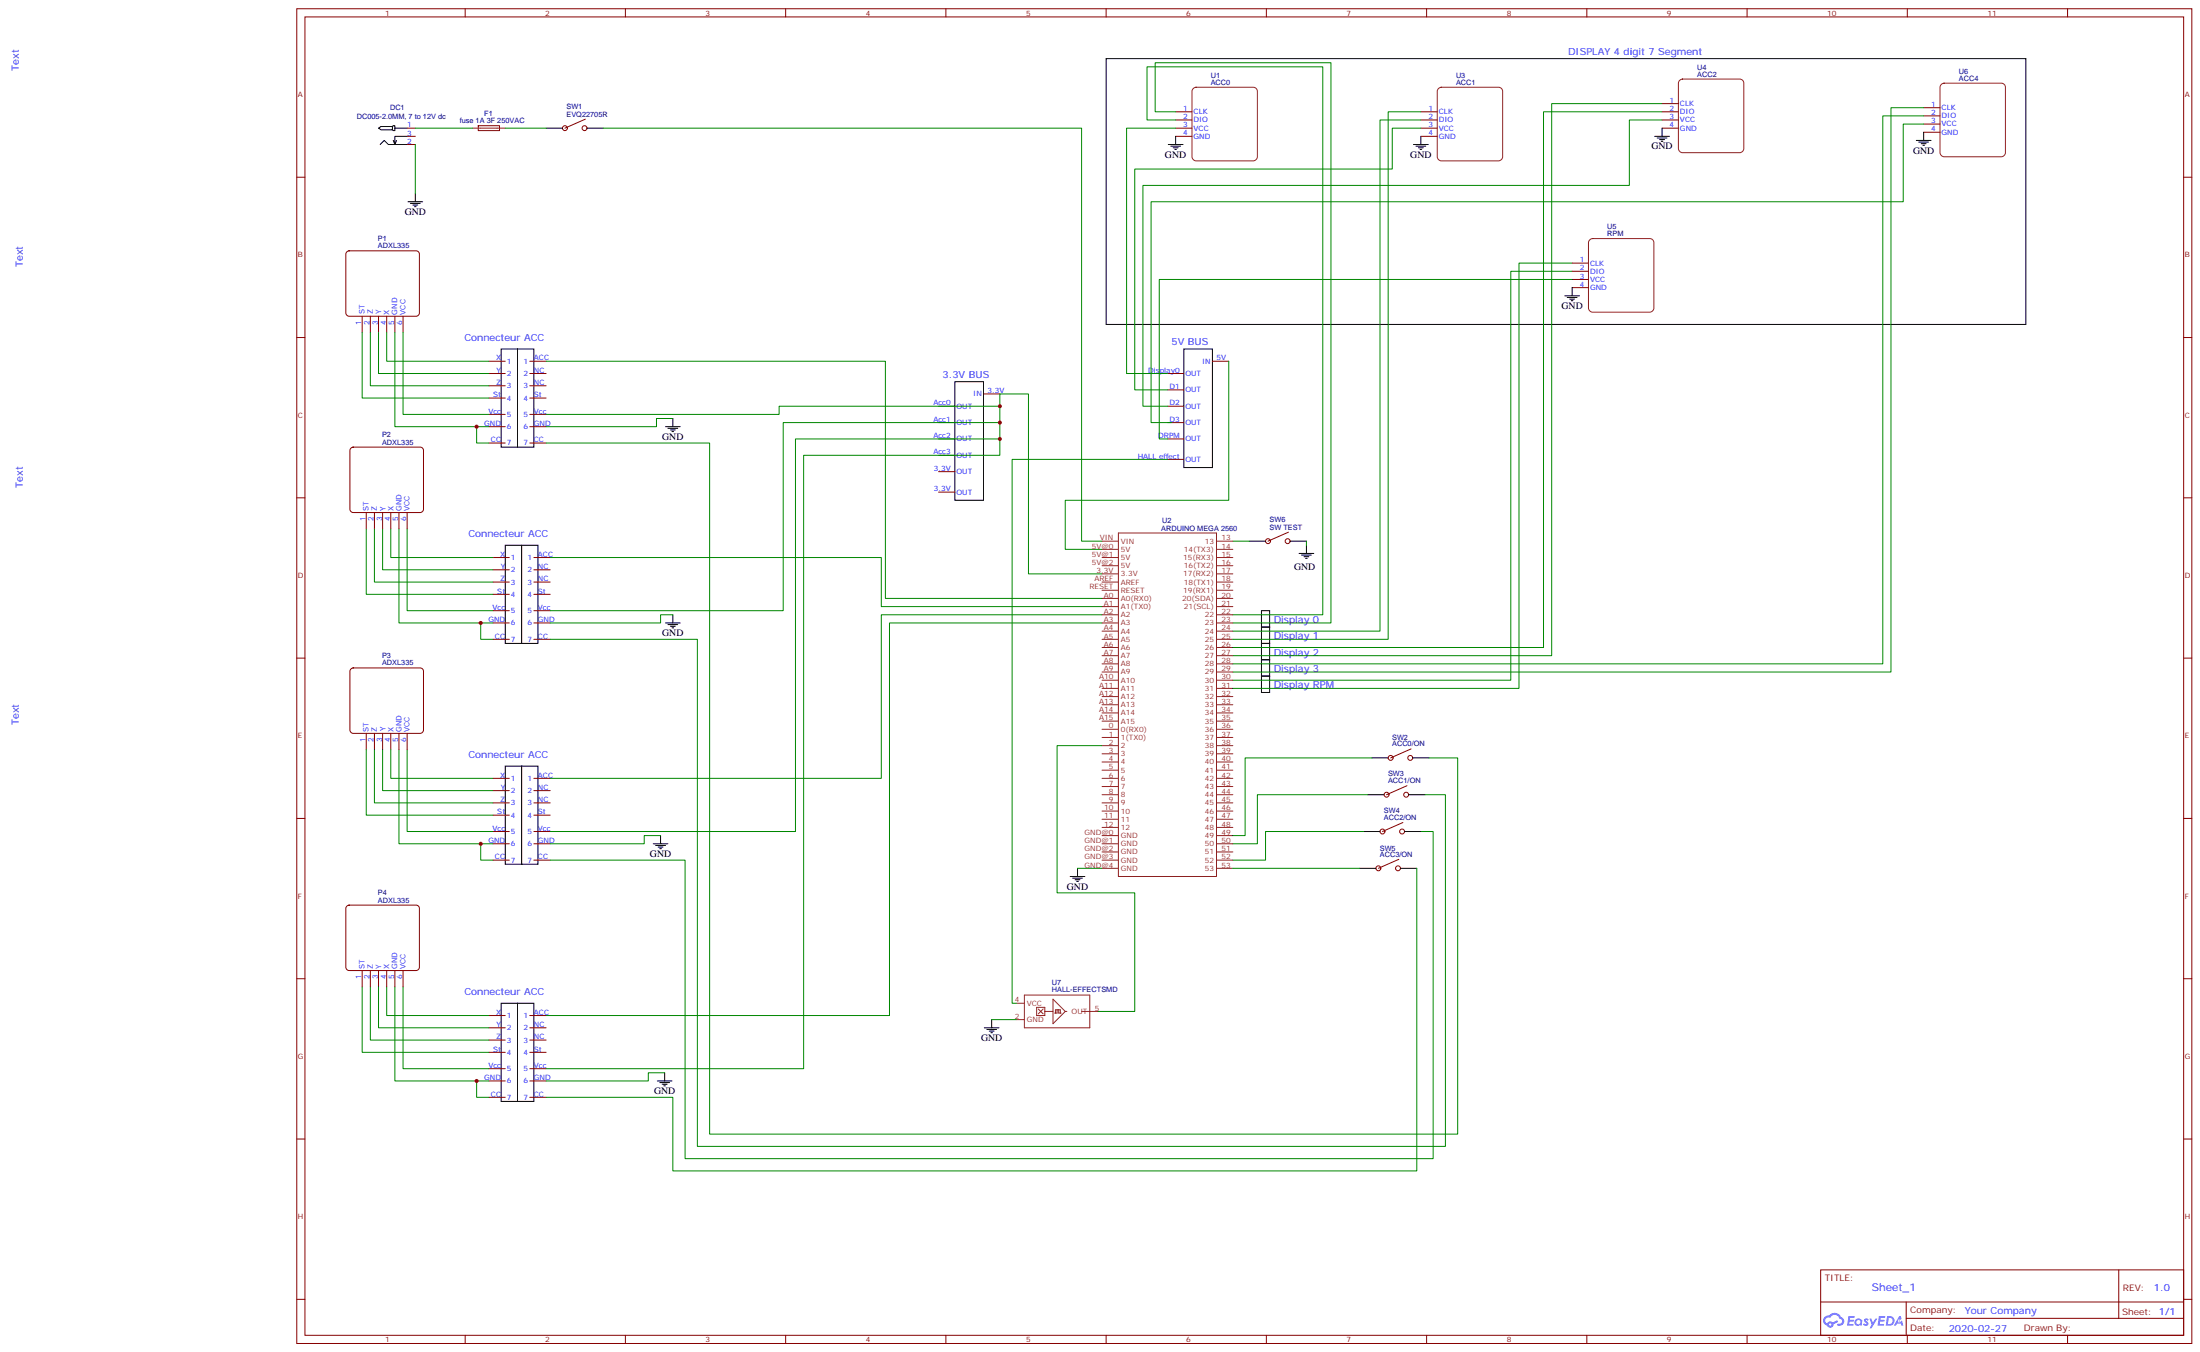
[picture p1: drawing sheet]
<svg xmlns="http://www.w3.org/2000/svg" width="949mm" height="583mm" viewBox="0 0 949 583" stroke-linecap="round" stroke-linejoin="round" font-family="sans-serif">
<g fill="none" stroke="#000" stroke-width=".43">
<path d="M477.3 25.3h396.9v114.6h-396.9zM216.3 150.5h7v42.4h-7zM223.3 150.5h7.1v42.4h-7.1zM510.8 150.5h12.4v51.2h-12.4zM412 164.6h12.4v51.2h-12.4zM218 235.2h7.1v42.3h-7.1zM225.1 235.2h7v42.3h-7zM544.3 263.4h3.6v7.1h-3.6zM544.3 270.5h3.6v7h-3.6zM544.3 277.5h3.6v7.1h-3.6zM544.3 284.6h3.6v7h-3.6zM544.3 291.6h3.6v7.1h-3.6z"/>
<path d="M218 330.4h7.1v42.4h-7.1zM225.1 330.4h7v42.4h-7zM216.3 432.8h7v42.3h-7zM223.3 432.8h7.1v42.3h-7.1z"/>
</g>
<g fill="none" stroke="#870000" stroke-width=".43">
<path d="M128.1 3.8h817.7v575.7h-817.7zM131.6 7.3h810.7v568.7h-810.7zM200.7 3.8v3.5M269.9 3.8v3.5M339 3.8v3.5M408.2 3.8v3.5M477.3 3.8v3.5M546.5 3.8v3.5M615.6 3.8v3.5M684.7 3.8v3.5M753.9 3.8v3.5M823 3.8v3.5"/>
<path d="M892.2 3.8v3.5M128.1 76.4h3.5M942.3 76.4h3.5M128.1 145.6h3.5M942.3 145.6h3.5M128.1 214.7h3.5M942.3 214.7h3.5M128.1 283.9h3.5M942.3 283.9h3.5M128.1 353h3.5M942.3 353h3.5M128.1 422.2h3.5"/>
<path d="M942.3 422.2h3.5M128.1 491.3h3.5M942.3 491.3h3.5M785.6 547.8h156.7v28.2h-156.7zM914.3 547.8v20.9M128.1 560.5h3.5M200.7 576v3.5M269.9 576v3.5M339 576v3.5M408.2 576v3.5M477.3 576v3.5M546.5 576v3.5"/>
<path d="M615.6 576v3.5M684.7 576v3.5M753.9 576v3.5M785.7 561.6h156.4M822.5 568.7h119.6M822.5 561.6v14.1M823 576v3.5M892.2 576v3.5M942.3 560.5h3.5"/>
</g>
<g fill="#5487ff">
<path d="M804.6 568.9l.9-.2 .8 .5-.3 .6-.6-.4-.2 .3a1.2 1.2 0 0 1 .8 1.9 1.2 1.2 0 0 1-2.1-.3l.5-.5 1 .3-.4-.6a.95 .95 0 0 1-.4-1.6z"/>
<path d="M797.6 567.7a2.75 2.75 0 0 1 2.8 .4l-.4 .3h-1.6l-.2 .9h1.6l.3 .4-.4 .3h-1.6l-.1 1.1 1.7 .1 .1 .5-2.8 .1z"/>
<path d="M810.8 567.7a2.78 2.78 0 0 1 2.7 .4l-.4 .3h-1.6l-.1 .9h1.5l.3 .3-.4 .4h-1.5l-.2 1.1 1.7 .1 .2 .5-2.8 .1z"/>
<path d="M819.5 567.7h.7l.3 1.2-.6 .4a.69 .69 0 0 0-1 .2 .69 .69 0 0 0 .5 1 .69 .69 0 0 0 .8-.6l.5-.3 .6 2.2h-.8l-.2-.9h-1.7l-.5 .9h-.9z"/>
<path d="M806.7 568.8h.8l.6 1.8 1.1-1.8h.9l-2.5 4.2h-.9l1-1.6z"/>
<path d="M814.3 567.7l-.6 4.1h1.4a2.11 2.11 0 0 0 2.4-2.1 2.11 2.11 0 0 0-2.5-2zM815 568.4a1.43 1.43 0 0 1 1.7 1.6 1.43 1.43 0 0 1-2.1 1.1z"/>
<path d="M800.6 569.3a1.54 1.54 0 0 0-.1 2.2 1.54 1.54 0 0 0 2.2 .1l.6 .2 .3-2.3-1-.7a1.7 1.7 0 0 0-2 .5zM800.9 570.3a.95 .95 0 0 1 1.9 0 .95 .95 0 0 1-1.9 0z"/>
<path d="M787.3 568.1a2.18 2.18 0 0 0 1.1 3.7 1.44 1.44 0 0 0 1.6 .9 1.44 1.44 0 0 0 1.2-1.5l2-1-.4-.7-2 .9a1.47 1.47 0 0 0-2.4 .5 1.39 1.39 0 0 1-.6-2 1.39 1.39 0 0 1 2-.4 2.12 2.12 0 0 1 2.1-1.3 2.12 2.12 0 0 1 1.9 1.7 1.14 1.14 0 0 1 1.1 1.4 1.14 1.14 0 0 1-1.7 .7 .43 .43 0 0 0-.5 .4 .43 .43 0 0 0 .4 .4 1.98 1.98 0 0 0 2.6-1.2 1.98 1.98 0 0 0-1.3-2.5 3.1 3.1 0 0 0-5.2-.7zM789.2 571.4a.55 .55 0 0 1 1.1 0 .55 .55 0 0 1-1.1 0z"/>
<circle cx="819.6" cy="569.8" r=".26"/>
</g>
<path d="M163.3 55.3l1.1-.7h4.9v1.4h-4.9zM169.3 54.6l.4-.4h.7v2.1h-.7l-.4-.3M170.4 55.3h5.3M175.7 58.8h-5.3v3.5l-.7-1.7M235.7 55.3h7M253.3 55.3h7M164 62.3l1.8-1.7 1.8 1.7h8.1M171.1 60.6l-.7 1.7" fill="none" stroke="#000" stroke-width=".43"/>
<g fill="none" stroke="#870000" stroke-width=".43">
<path d="M175.7 58.8h3.5M175.7 55.3h3.5M206.4 54.2h9.1v2.1h-9.1zM252.6 51.4l-8.8 3.9M175.7 62.3h3.5"/>
<circle cx="243.8" cy="55.3" r="1.06"/>
<circle cx="252.2" cy="55.3" r="1.06"/>
</g>
<g fill="none" stroke="#8c2424" stroke-width=".43">
<path d="M203.9 55.3h14.1M475.5 237h7.1M475.5 233.4h7.1M482.6 229.9h42.3v148.2h-42.3zM524.9 237h7.1M524.9 233.4h7.1M475.5 254.6h7.1M475.5 240.5h7.1M475.5 258.1h7.1M475.5 244h7.1M475.5 247.5h7.1M475.5 251.1h7.1"/>
<path d="M524.9 254.6h7.1M524.9 240.5h7.1M524.9 258.1h7.1M524.9 244h7.1M524.9 247.5h7.1M524.9 251.1h7.1M475.5 261.7h7.1M475.5 265.2h7.1M475.5 268.7h7.1M475.5 272.2h7.1M475.5 275.8h7.1M475.5 279.3h7.1"/>
<path d="M524.9 261.7h7.1M524.9 265.2h7.1M524.9 268.7h7.1M524.9 272.2h7.1M524.9 275.8h7.1M524.9 279.3h7.1M475.5 282.8h7.1M475.5 286.3h7.1M475.5 289.9h7.1M475.5 293.4h7.1M475.5 296.9h7.1M524.9 282.8h7.1"/>
<path d="M524.9 286.3h7.1M524.9 289.9h7.1M524.9 293.4h7.1M524.9 296.9h7.1M475.5 300.5h7.1M475.5 304h7.1M475.5 307.5h7.1M475.5 311h7.1M475.5 318.1h7.1M475.5 314.6h7.1M524.9 300.5h7.1M524.9 304h7.1"/>
<path d="M524.9 307.5h7.1M524.9 311h7.1M524.9 318.1h7.1M524.9 314.6h7.1M475.5 321.6h7.1M475.5 325.2h7.1M475.5 328.7h7.1M475.5 332.2h7.1M475.5 335.7h7.1M475.5 339.3h7.1M524.9 321.6h7.1M524.9 325.2h7.1"/>
<path d="M524.9 328.7h7.1M524.9 332.2h7.1M524.9 335.7h7.1M524.9 339.3h7.1M475.5 342.8h7.1M475.5 346.3h7.1M475.5 349.8h7.1M475.5 353.4h7.1M475.5 356.9h7.1M524.9 342.8h7.1M524.9 346.3h7.1M524.9 349.8h7.1"/>
<path d="M524.9 353.4h7.1M524.9 356.9h7.1M475.5 374.5h7.1M475.5 360.4h7.1M475.5 364h7.1M475.5 367.5h7.1M475.5 371h7.1M524.9 374.5h7.1M524.9 360.4h7.1M524.9 364h7.1M524.9 367.5h7.1M524.9 371h7.1"/>
</g>
<path d="M149.5 108.8l1.1-.6h29l.8 .3 .6 1.1v25.4l-.3 .8-1.1 .6h-29l-.8-.3-.6-1.1v-25.4z" fill="#fff" stroke="#800000" stroke-width=".43"/>
<path d="M156.3 136.4v7.1M159.8 136.4v7.1M163.3 136.4v7.1M166.9 136.4v7.1M170.4 136.4v7.1M173.9 136.4v7.1" fill="none" stroke="#870000" stroke-width=".43"/>
<path d="M151.3 193.4l1.1-.5h28.9l.9 .2 .5 1.2v25.4l-.3 .8-1.1 .6h-28.9l-.8-.3-.6-1.1v-25.4z" fill="#fff" stroke="#800000" stroke-width=".43"/>
<path d="M158 221.1v7M161.6 221.1v7M165.1 221.1v7M168.6 221.1v7M172.2 221.1v7M175.7 221.1v7" fill="none" stroke="#870000" stroke-width=".43"/>
<path d="M151.3 288.7l1.1-.6h28.9l.9 .3 .5 1.1v25.4l-.3 .9-1.1 .5h-28.9l-.8-.3-.6-1.1v-25.4z" fill="#fff" stroke="#800000" stroke-width=".43"/>
<path d="M158 316.3v7.1M161.6 316.3v7.1M165.1 316.3v7.1M168.6 316.3v7.1M172.2 316.3v7.1M175.7 316.3v7.1" fill="none" stroke="#870000" stroke-width=".43"/>
<path d="M149.5 391l1.1-.6h29l.8 .3 .6 1.1v25.4l-.3 .9-1.1 .5h-29l-.8-.3-.6-1.1v-25.4z" fill="#fff" stroke="#800000" stroke-width=".43"/>
<g fill="none" stroke="#870000" stroke-width=".43">
<path d="M507.3 48.2h7M507.3 51.8h7M507.3 55.3h7M507.3 58.8h7M613.1 48.2h7.1M613.1 51.8h7.1M613.1 55.3h7.1M613.1 58.8h7.1M717.2 48.2h7.1M717.2 51.8h7.1M717.2 55.3h7.1M717.2 44.7h7.1"/>
<path d="M830.1 46.5h7M830.1 50h7M830.1 53.5h7M830.1 57h7M678.4 113.5h7M678.4 117h7M678.4 120.5h7M678.4 124.1h7M211 155.8h7M228.6 155.8h7.1M523.2 155.8h7M211 161.1h7"/>
<path d="M211 166.4h7M211 171.7h7M211 178.8h7M228.6 161.1h7.1M228.6 166.4h7.1M228.6 171.7h7.1M228.6 178.8h7.1M405 175.2h7M424.4 169.9h7M503.8 161.1h7M503.8 175.2h7M503.8 168.2h7"/>
<path d="M211 184h7M211 191.1h7M228.6 184h7.1M228.6 191.1h7.1M405 182.3h7M405 189.3h7M405 196.4h7M503.8 182.3h7M503.8 189.3h7M503.8 198.2h7M405 203.4h7M405 212.3h7"/>
<path d="M556 229.6l-8.8 3.8M212.7 256.4h7.1M212.7 251.1h7.1M212.7 245.8h7.1M212.7 240.5h7.1M230.4 256.4h7M230.4 251.1h7M230.4 245.8h7M230.4 240.5h7M212.7 275.8h7.1M212.7 268.7h7.1M212.7 263.4h7.1"/>
<path d="M230.4 275.8h7M230.4 268.7h7M230.4 263.4h7M212.7 335.7h7.1M230.4 335.7h7M607.1 338.9l-8.8 3.9M608.9 323l-8.8 3.9M212.7 358.7h7.1M212.7 351.6h7.1M212.7 346.3h7.1M212.7 341h7.1M230.4 358.7h7"/>
<path d="M230.4 351.6h7M230.4 346.3h7M230.4 341h7M605.4 354.8l-8.9 3.9M212.7 371h7.1M212.7 364h7.1M230.4 371h7M230.4 364h7M603.6 370.7l-8.8 3.8M156.3 418.6v7.1M159.8 418.6v7.1M163.3 418.6v7.1"/>
<path d="M166.9 418.6v7.1M170.4 418.6v7.1M173.9 418.6v7.1M211 438h7M228.6 438h7.1M211 453.9h7M211 448.6h7M211 443.3h7M228.6 453.9h7.1M228.6 448.6h7.1M228.6 443.3h7.1M211 473.3h7"/>
<path d="M211 466.3h7M211 461h7M228.6 473.3h7.1M228.6 466.3h7.1M228.6 461h7.1"/>
<circle cx="547.2" cy="233.4" r="1.06"/>
<circle cx="555.6" cy="233.4" r="1.06"/>
<circle cx="600.1" cy="326.9" r="1.06"/>
<circle cx="608.5" cy="326.9" r="1.06"/>
<circle cx="596.5" cy="358.7" r="1.06"/>
<circle cx="598.3" cy="342.8" r="1.06"/>
<circle cx="605" cy="358.7" r="1.06"/>
<circle cx="606.8" cy="342.8" r="1.06"/>
<circle cx="594.8" cy="374.5" r="1.06"/>
<circle cx="603.2" cy="374.5" r="1.06"/>
</g>
<g fill="none" stroke="#000" stroke-width=".43">
<path d="M507.3 58.8v3.5M613.1 58.8v3.5M714 58.8h6.4M715.1 59.5h4.2M717.2 55.3v3.5M830.1 57v3.6M504.1 62.3h6.4M505.2 63h4.2M506.2 63.7h2.2M506.9 64.5h.7M610 62.3h6.3M611 63h4.2"/>
<path d="M612.1 63.7h2.1M612.8 64.5h.7M716.1 60.2h2.2M716.8 60.9h.7M826.9 60.6h6.4M828 61.3h4.2M829 62h2.1M829.7 62.7h.7M176 87h6.4M177.1 87.7h4.2M178.2 88.4h2.1M178.9 89.1h.7"/>
<path d="M179.2 83.5v3.5M675.2 127.6h6.4M676.3 128.3h4.2M677.3 129h2.1M678 129.7h.7M678.4 124.1v3.5M287.2 184h6.3M288.2 184.7h4.3M289.3 185.5h2.1M290 186.2h.7M290.3 180.5v3.5M539 233.4h7.1"/>
<path d="M556.7 233.4h7M560.6 238.7h6.3M561.6 239.4h4.3M563.7 235.2v3.5M562.7 240.1h2.1M563.4 240.8h.7M287.2 268.7h6.3M288.2 269.4h4.3M289.3 270.1h2.1M290 270.8h.7M290.3 265.2v3.5M592 326.9h7"/>
<path d="M609.6 326.9h7.1M588.4 358.7h7.1M590.2 342.8h7.1M606.1 358.7h7M607.8 342.8h7.1M281.9 364h6.3M282.9 364.7h4.3M284 365.4h2.1M284.7 366.1h.7M285 360.4v3.6M461.8 378.1h6.3M462.8 378.8h4.3"/>
<path d="M463.9 379.5h2.1M465 374.5v3.6M586.7 374.5h7M604.3 374.5h7.1M464.6 380.2h.7M427.9 439.8v3.5M424.7 443.3h6.4M425.8 444h4.2M426.9 444.7h2.1M427.6 445.5h.7M283.6 466.3h6.4M284.7 467h4.2"/>
<path d="M285.8 467.7h2.1M286.5 468.4h.7M286.8 462.7v3.6"/>
</g>
<g fill="none" stroke="#8c2424" stroke-width=".43">
<path d="M514.9 38.2l1.2-.6h24.7l1.3 .6 .5 1.2v28.2l-.6 1.3-1.2 .5h-24.7l-1.2-.6-.6-1.2v-28.2zM620.8 38.2l1.1-.6h24.7l1.3 .6 .5 1.2v28.2l-.6 1.3-1.2 .5h-24.7l-1.2-.6-.5-1.2v-28.2zM724.8 34.6l1.2-.5h24.7l1.3 .5 .5 1.3v28.2l-.6 1.2-1.2 .6h-24.7l-1.2-.6-.5-1.2v-28.2zM837.7 36.4l1.2-.5h24.7l1.2 .5 .6 1.2v28.3l-.6 1.2-1.2 .5h-24.7l-1.2-.6-.6-1.1v-28.3zM686 103.4l1.2-.5h24.7l1.3 .5 .5 1.3v28.2l-.6 1.2-1.2 .6h-24.7l-1.2-.6-.6-1.2v-28.2zM438.5 439.8h3.5M438.5 432.8h3.5M442 429.2h28.3v14.1h-28.3zM447.3 434.5h3.5v3.5h-3.5zM448 435.2l2.1 2.1M450.1 435.2l-2.1 2.1M450.8 436.3h3.6"/>
<path d="M454.4 431l5.3 5.3-5.3 5.3zM455.4 437v-1.4h2.2v1.4M456.1 435.6v1.4h-1M456.8 435.6v1.4h1.1M459.7 436.3h.7M466.7 436.3h7.1"/>
</g>
<g fill="none" stroke="#008700" stroke-width=".43">
<path d="M179.2 55.3h24.7M218 55.3h17.7M260.3 55.3h206.4v178.1h8.8M507.3 55.3h-21.2v105.8h17.7M507.3 51.8h-12.4v-23h75.9v236.4h-38.8M507.3 48.2h-8.8v-21.1h75.8v241.6h-42.3M613.1 55.3h-12.3v17.6h-111.1v95.3h14.1M613.1 51.8h-17.6v220.4h-63.5M613.1 48.2h-14.1v227.6h-67M717.2 51.8h-14.1v28.2h-209.9v95.2h10.6M717.2 48.2h-51.2v231.1h-134M717.2 44.7h-47.6v238.1h-137.6"/>
<path d="M830.1 53.5h-8.8v33.5h-324.6v95.3h8.8M830.1 50h-17.7v236.3h-280.4M830.1 46.5h-14.1v243.4h-284M179.2 62.3v21.2M678.4 117h-26.5v176.4h-119.9M678.4 113.5h-22.9v183.4h-123.5M678.4 120.5h-178.2v68.8h3.6M156.3 143.5v28.2h54.7M159.8 143.5v22.9h51.2M163.3 143.5v17.6h47.7M166.9 143.5v12.3h44.1M170.4 143.5v40.5h40.6"/>
<path d="M173.9 143.5v35.3h37.1M235.7 155.8h146.4v102.3h93.4M530.2 155.8v60h-70.5v21.2h15.8M235.7 178.8h100.5v-3.6h95.2v-5.3h12.4v77.6h31.7M431.4 175.2v7.1h-93.4v81.1h-100.6M205.7 184v7.1h5.3M235.7 191.1h70.5v298.1h322.8v-162.3h-12.3M290.3 180.5h-7v3.5h-47.6M431.4 182.3v7h-88.1v169.4h-105.9M431.4 189.3v7.1h-84.6v264.6h-111.1M503.8 198.2h-67.1v234.6h1.8M158 228.1v28.3h54.7"/>
<path d="M161.6 228.1v23h51.1M165.1 228.1v17.7h47.6M168.6 228.1v12.4h44.1M172.2 228.1v40.6h40.5M175.7 228.1v35.3h37M532 233.4h7M563.7 233.4v1.8M237.4 240.5h142.9v21.2h95.2M207.4 268.7v7.1h5.3M237.4 275.8h63.5v218.7h322.8v-151.7h-8.8M290.3 265.2h-5.3v3.5h-47.6M475.5 265.2h-95.2v70.5h-142.9"/>
<path d="M475.5 268.7h-91.7v169.3h-148.1M158 323.4v28.2h54.7M161.6 323.4v22.9h51.1M165.1 323.4v17.6h47.6M168.6 323.4v12.3h44.1M172.2 323.4v40.6h40.5M175.7 323.4v35.3h37M475.5 321.6h-19.4v63.5h33.6v51.2h-15.9M592 326.9h-54.7v33.5h-5.3M588.4 358.7h-42.3v12.3h-14.1M590.2 342.8h-47.6v21.2h-10.6M613.1 358.7h5.3v141.1h-322.8v-128.8h-58.2"/>
<path d="M207.4 364v7h5.3M285 360.4h-7v3.6h-40.6M465 374.5h10.5M532 374.5h54.7M611.4 374.5v130.6h-321.1v-31.8h-54.6M156.3 425.7v28.2h54.7M159.8 425.7v22.9h51.2M163.3 425.7v17.6h47.7M166.9 425.7v12.3h44.1M170.4 425.7v40.6h40.6M173.9 425.7v35.3h37.1M427.9 439.8h10.6"/>
<path d="M205.7 466.3v7h5.3M286.8 462.7h-7v3.6h-44.1"/>
</g>
<g fill="#c00">
<circle cx="205.7" cy="184" r=".88"/>
<circle cx="207.4" cy="268.7" r=".88"/>
<circle cx="207.4" cy="364" r=".88"/>
<circle cx="205.7" cy="466.3" r=".88"/>
<circle cx="431.4" cy="175.2" r=".88"/>
<circle cx="431.4" cy="182.3" r=".88"/>
<circle cx="431.4" cy="189.3" r=".88"/>
</g>
<text font-size="4.6" fill="#00f" x="807.7" y="556.8">Sheet_1</text>
<g font-size="4.2" fill="#00f">
<text x="676.6" y="23.5">DISPLAY 4 digit 7 Segment</text>
<text x="8.1" y="30.6" transform="rotate(-90 8.1 30.6)">Text</text>
<text x="9.9" y="115.3" transform="rotate(-90 9.9 115.3)">Text</text>
<text x="200.4" y="147">Connecteur ACC</text>
<text x="505.5" y="148.8">5V BUS</text>
<text x="406.8" y="162.9">3.3V BUS</text>
<text x="9.9" y="210.5" transform="rotate(-90 9.9 210.5)">Text</text>
<text x="202.1" y="231.7">Connecteur ACC</text>
<text x="549.6" y="268.7">Display 0</text>
<text x="549.6" y="275.8">Display 1</text>
<text x="549.6" y="282.8">Display 2</text>
<text x="549.6" y="289.9">Display 3</text>
<text x="549.6" y="296.9">Display RPM</text>
<text x="8.1" y="312.8" transform="rotate(-90 8.1 312.8)">Text</text>
<text x="202.1" y="326.9">Connecteur ACC</text>
<text x="200.4" y="429.2">Connecteur ACC</text>
<text x="929.4" y="557">1.0</text>
<text x="847.8" y="566.6">Your Company</text>
<text x="840.9" y="574.4">2020-02-27</text>
</g>
<g font-size="4.2">
<text x="712.6" y="64.5">GND</text>
<text x="502.7" y="68">GND</text>
<text x="608.5" y="68">GND</text>
<text x="825.5" y="66.2">GND</text>
<text x="174.6" y="92.7">GND</text>
<text x="673.8" y="133.2">GND</text>
<text x="285.8" y="189.7">GND</text>
<text x="558.4" y="245.8">GND</text>
<text x="285.8" y="274.4">GND</text>
<text x="280.5" y="369.6">GND</text>
<text x="460.4" y="383.7">GND</text>
<text x="423.3" y="449">GND</text>
<text x="282.2" y="471.9">GND</text>
</g>
<g font-size="3.9" fill="#800">
<text x="787.4" y="552.3">TITLE:</text>
<text x="916" y="557">REV:</text>
<text x="824.3" y="566.5">Company:</text>
<text x="915.7" y="567.2">Sheet: 1/1</text>
<text x="824.3" y="574.2">Date:</text>
<text x="873.3" y="574.3">Drawn By:</text>
</g>
<g font-size="3.2" fill="#800">
<text x="166.2" y="6.8">1</text>
<text x="235.3" y="6.8">2</text>
<text x="304.4" y="6.8">3</text>
<text x="373.6" y="6.8">4</text>
<text x="442.7" y="6.8">5</text>
<text x="511.9" y="6.8">6</text>
<text x="581" y="6.8">7</text>
<text x="650.2" y="6.8">8</text>
<text x="719.3" y="6.8">9</text>
<text x="788.5" y="6.8">10</text>
<text x="857.6" y="6.8">11</text>
<text x="128.6" y="41.9">A</text>
<text x="942.8" y="41.9">A</text>
<text x="128.6" y="111">B</text>
<text x="942.8" y="111">B</text>
<text x="128.6" y="180.2">C</text>
<text x="942.8" y="180.2">C</text>
<text x="128.6" y="249.3">D</text>
<text x="942.8" y="249.3">D</text>
<text x="128.6" y="318.5">E</text>
<text x="942.8" y="318.5">E</text>
<text x="128.6" y="387.6">F</text>
<text x="942.8" y="387.6">F</text>
<text x="128.6" y="456.7">G</text>
<text x="942.8" y="456.7">G</text>
<text x="128.6" y="525.9">H</text>
<text x="942.8" y="525.9">H</text>
<text x="166.2" y="579">1</text>
<text x="235.3" y="579">2</text>
<text x="304.4" y="579">3</text>
<text x="373.6" y="579">4</text>
<text x="442.7" y="579">5</text>
<text x="511.9" y="579">6</text>
<text x="581" y="579">7</text>
<text x="650.2" y="579">8</text>
<text x="719.3" y="579">9</text>
<text x="788.5" y="579">10</text>
<text x="857.6" y="579">11</text>
</g>
<g font-size="3.2" fill="#000080">
<text x="522.5" y="33.6">U1</text>
<text x="628.3" y="33.6">U3</text>
<text x="732.4" y="33.1">ACC2</text>
<text x="732.4" y="30.1">U4</text>
<text x="845.2" y="34.8">ACC4</text>
<text x="845.2" y="31.9">U6</text>
<text x="522.5" y="36.6">ACC0</text>
<text x="628.3" y="36.6">ACC1</text>
<text x="168.3" y="47.6">DC1</text>
<text x="244.4" y="47.2">SW1</text>
<text x="153.9" y="51.1">DC005-2.0MM, 7 to 12V dc</text>
<text x="198.4" y="52.9">fuse 1A 3F 250VAC</text>
<text x="209" y="50">F1</text>
<text x="244.4" y="50.3">EVQ22705R</text>
<text x="693.6" y="101.8">RPM</text>
<text x="693.6" y="98.9">U5</text>
<text x="163.1" y="107.1">ADXL335</text>
<text x="163.1" y="104">P1</text>
<text x="164.9" y="191.8">ADXL335</text>
<text x="164.9" y="188.6">P2</text>
<text x="501.5" y="225.7">U2</text>
<text x="547.8" y="225.3">SW6</text>
<text x="501.1" y="228.8">ARDUINO MEGA 2560</text>
<text x="547.8" y="228.5">SW TEST</text>
<text x="164.9" y="287.1">ADXL335</text>
<text x="164.9" y="283.9">P3</text>
<text x="600.7" y="322">ACC0/ON</text>
<text x="600.7" y="319">SW2</text>
<text x="599" y="334.9">SW3</text>
<text x="598.9" y="337.9">ACC1/ON</text>
<text x="597.2" y="353.7">ACC2/ON</text>
<text x="597.2" y="350.8">SW4</text>
<text x="595.4" y="366.9">SW5</text>
<text x="595.4" y="369.6">ACC3/ON</text>
<text x="163.1" y="389.4">ADXL335</text>
<text x="163.1" y="386.2">P4</text>
<text x="453.9" y="425">U7</text>
<text x="453.9" y="428.1">HALL-EFFECTSMD</text>
</g>
<g font-size="3.2" fill="#00f">
<text x="510.5" y="47.9">1</text>
<text x="616.4" y="47.9">1</text>
<text x="720.4" y="44.3">1</text>
<text x="720.4" y="47.9">2</text>
<text x="724.9" y="45.7">CLK</text>
<text x="833.3" y="46.1">1</text>
<text x="837.8" y="47.5">CLK</text>
<text x="510.5" y="51.4">2</text>
<text x="515" y="49.3">CLK</text>
<text x="515" y="52.8">DIO</text>
<text x="616.4" y="51.4">2</text>
<text x="620.9" y="49.3">CLK</text>
<text x="620.9" y="52.8">DIO</text>
<text x="720.4" y="51.4">3</text>
<text x="724.9" y="49.3">DIO</text>
<text x="724.9" y="52.8">VCC</text>
<text x="833.3" y="49.6">2</text>
<text x="833.3" y="53.1">3</text>
<text x="837.8" y="51">DIO</text>
<text x="175.7" y="58.5">3</text>
<text x="175.7" y="54.9">1</text>
<text x="510.5" y="54.9">3</text>
<text x="510.5" y="58.4">4</text>
<text x="515" y="56.3">VCC</text>
<text x="515" y="59.8">GND</text>
<text x="616.4" y="54.9">3</text>
<text x="616.4" y="58.4">4</text>
<text x="620.9" y="56.3">VCC</text>
<text x="620.9" y="59.8">GND</text>
<text x="720.4" y="54.9">4</text>
<text x="724.9" y="56.3">GND</text>
<text x="833.3" y="56.7">4</text>
<text x="837.8" y="54.6">VCC</text>
<text x="837.8" y="58.1">GND</text>
<text x="175.7" y="62">2</text>
<text x="681.6" y="113.1">1</text>
<text x="681.6" y="116.6">2</text>
<text x="686.1" y="114.5">CLK</text>
<text x="686.1" y="118.1">DIO</text>
<text x="681.6" y="120.2">3</text>
<text x="681.6" y="123.7">4</text>
<text x="686.1" y="121.6">VCC</text>
<text x="686.1" y="125.1">GND</text>
<text x="157.3" y="135.6" transform="rotate(-90 157.3 135.6)">ST</text>
<text x="160.8" y="135.6" transform="rotate(-90 160.8 135.6)">Z</text>
<text x="164.5" y="135.6" transform="rotate(-90 164.5 135.6)">Y</text>
<text x="168" y="135.7" transform="rotate(-90 168 135.7)">X</text>
<text x="171.4" y="135.7" transform="rotate(-90 171.4 135.7)">GND</text>
<text x="175" y="135.7" transform="rotate(-90 175 135.7)">VCC</text>
<text x="155.9" y="140.1" transform="rotate(-90 155.9 140.1)">1</text>
<text x="159.4" y="140.1" transform="rotate(-90 159.4 140.1)">2</text>
<text x="163.1" y="140.1" transform="rotate(-90 163.1 140.1)">3</text>
<text x="166.6" y="140.2" transform="rotate(-90 166.6 140.2)">4</text>
<text x="170" y="140.2" transform="rotate(-90 170 140.2)">5</text>
<text x="173.6" y="140.2" transform="rotate(-90 173.6 140.2)">6</text>
<text x="214.1" y="155.5">X</text>
<text x="230.4" y="155.5">ACC</text>
<text x="524.9" y="155.5">5V</text>
<text x="214.3" y="160.8">Y</text>
<text x="218.7" y="156.9">1</text>
<text x="225.9" y="156.9">1</text>
<text x="230.4" y="160.8">NC</text>
<text x="495.4" y="160.8">Display0</text>
<text x="518.8" y="156.9">IN</text>
<text x="214.1" y="166.1">Z</text>
<text x="218.7" y="162.2">2</text>
<text x="218.7" y="167.5">3</text>
<text x="225.9" y="162.2">2</text>
<text x="225.9" y="167.5">3</text>
<text x="230.4" y="166.1">NC</text>
<text x="504.6" y="167.8">D1</text>
<text x="511.5" y="162.2">OUT</text>
<text x="212.8" y="171.3">St</text>
<text x="218.7" y="172.8">4</text>
<text x="225.9" y="172.8">4</text>
<text x="230.4" y="171.3">St</text>
<text x="420" y="171">IN</text>
<text x="426.2" y="169.6">3.3V</text>
<text x="511.5" y="169.2">OUT</text>
<text x="210.8" y="178.4">Vcc</text>
<text x="218.7" y="179.8">5</text>
<text x="225.9" y="179.8">5</text>
<text x="230.4" y="178.4">Vcc</text>
<text x="402.8" y="174.9">Acc0</text>
<text x="412.7" y="176.3">OUT</text>
<text x="504.6" y="174.9">D2</text>
<text x="511.5" y="176.3">OUT</text>
<text x="209" y="183.7">GND</text>
<text x="218.7" y="185.1">6</text>
<text x="225.9" y="185.1">6</text>
<text x="230.4" y="183.7">GND</text>
<text x="402.8" y="181.9">Acc1</text>
<text x="412.7" y="183.3">OUT</text>
<text x="504.6" y="181.9">D3</text>
<text x="511.5" y="183.3">OUT</text>
<text x="211.8" y="190.7">CC</text>
<text x="230.4" y="190.7">CC</text>
<text x="402.8" y="189">Acc2</text>
<text x="412.7" y="190.4">OUT</text>
<text x="499.8" y="189">DRPM</text>
<text x="511.5" y="190.4">OUT</text>
<text x="218.7" y="192.2">7</text>
<text x="225.9" y="192.2">7</text>
<text x="402.8" y="196">Acc3</text>
<text x="412.7" y="197.4">OUT</text>
<text x="491" y="197.8">HALL effect</text>
<text x="402.9" y="203.1">3.3V</text>
<text x="511.5" y="199.2">OUT</text>
<text x="412.7" y="204.5">OUT</text>
<text x="402.9" y="211.9">3.3V</text>
<text x="412.7" y="213.3">OUT</text>
<text x="159.1" y="220.3" transform="rotate(-90 159.1 220.3)">ST</text>
<text x="162.6" y="220.3" transform="rotate(-90 162.6 220.3)">Z</text>
<text x="166.3" y="220.2" transform="rotate(-90 166.3 220.2)">Y</text>
<text x="169.8" y="220.4" transform="rotate(-90 169.8 220.4)">X</text>
<text x="173.2" y="220.4" transform="rotate(-90 173.2 220.4)">GND</text>
<text x="176.7" y="220.4" transform="rotate(-90 176.7 220.4)">VCC</text>
<text x="157.6" y="224.8" transform="rotate(-90 157.6 224.8)">1</text>
<text x="161.2" y="224.8" transform="rotate(-90 161.2 224.8)">2</text>
<text x="164.9" y="224.7" transform="rotate(-90 164.9 224.7)">3</text>
<text x="168.4" y="224.9" transform="rotate(-90 168.4 224.9)">4</text>
<text x="171.8" y="224.9" transform="rotate(-90 171.8 224.9)">5</text>
<text x="175.3" y="224.9" transform="rotate(-90 175.3 224.9)">6</text>
<text x="215.8" y="240.1">X</text>
<text x="216.1" y="245.4">Y</text>
<text x="220.5" y="241.5">1</text>
<text x="227.6" y="241.5">1</text>
<text x="232.1" y="245.4">NC</text>
<text x="232.1" y="240.1">ACC</text>
<text x="215.8" y="250.7">Z</text>
<text x="220.5" y="246.8">2</text>
<text x="227.6" y="246.8">2</text>
<text x="232.1" y="250.7">NC</text>
<text x="214.6" y="256">St</text>
<text x="220.5" y="257.4">4</text>
<text x="220.5" y="252.1">3</text>
<text x="227.6" y="257.4">4</text>
<text x="227.6" y="252.1">3</text>
<text x="232.1" y="256">St</text>
<text x="212.5" y="263.1">Vcc</text>
<text x="232.1" y="263.1">Vcc</text>
<text x="210.7" y="268.4">GND</text>
<text x="220.5" y="269.8">6</text>
<text x="220.5" y="264.5">5</text>
<text x="227.6" y="269.8">6</text>
<text x="227.6" y="264.5">5</text>
<text x="232.1" y="268.4">GND</text>
<text x="213.6" y="275.4">CC</text>
<text x="232.1" y="275.4">CC</text>
<text x="220.5" y="276.8">7</text>
<text x="227.6" y="276.8">7</text>
<text x="159.1" y="315.6" transform="rotate(-90 159.1 315.6)">ST</text>
<text x="162.6" y="315.6" transform="rotate(-90 162.6 315.6)">Z</text>
<text x="166.3" y="315.5" transform="rotate(-90 166.3 315.5)">Y</text>
<text x="169.8" y="315.6" transform="rotate(-90 169.8 315.6)">X</text>
<text x="173.2" y="315.6" transform="rotate(-90 173.2 315.6)">GND</text>
<text x="176.7" y="315.6" transform="rotate(-90 176.7 315.6)">VCC</text>
<text x="157.6" y="320" transform="rotate(-90 157.6 320)">1</text>
<text x="161.2" y="320" transform="rotate(-90 161.2 320)">2</text>
<text x="164.9" y="320" transform="rotate(-90 164.9 320)">3</text>
<text x="168.4" y="320.1" transform="rotate(-90 168.4 320.1)">4</text>
<text x="171.8" y="320.1" transform="rotate(-90 171.8 320.1)">5</text>
<text x="175.3" y="320.1" transform="rotate(-90 175.3 320.1)">6</text>
<text x="215.8" y="335.4">X</text>
<text x="232.1" y="335.4">ACC</text>
<text x="216.1" y="340.7">Y</text>
<text x="220.5" y="336.8">1</text>
<text x="227.6" y="336.8">1</text>
<text x="232.1" y="340.7">NC</text>
<text x="215.8" y="346">Z</text>
<text x="220.5" y="347.4">3</text>
<text x="220.5" y="342.1">2</text>
<text x="227.6" y="347.4">3</text>
<text x="227.6" y="342.1">2</text>
<text x="232.1" y="346">NC</text>
<text x="214.6" y="351.3">St</text>
<text x="220.5" y="352.7">4</text>
<text x="227.6" y="352.7">4</text>
<text x="232.1" y="351.3">St</text>
<text x="212.5" y="358.3">Vcc</text>
<text x="220.5" y="359.7">5</text>
<text x="227.6" y="359.7">5</text>
<text x="232.1" y="358.3">Vcc</text>
<text x="210.7" y="363.6">GND</text>
<text x="220.5" y="365">6</text>
<text x="227.6" y="365">6</text>
<text x="232.1" y="363.6">GND</text>
<text x="213.6" y="370.7">CC</text>
<text x="232.1" y="370.7">CC</text>
<text x="220.5" y="372.1">7</text>
<text x="227.6" y="372.1">7</text>
<text x="157.3" y="417.9" transform="rotate(-90 157.3 417.9)">ST</text>
<text x="160.8" y="417.9" transform="rotate(-90 160.8 417.9)">Z</text>
<text x="164.5" y="417.8" transform="rotate(-90 164.5 417.8)">Y</text>
<text x="168" y="417.9" transform="rotate(-90 168 417.9)">X</text>
<text x="171.4" y="417.9" transform="rotate(-90 171.4 417.9)">GND</text>
<text x="175" y="417.9" transform="rotate(-90 175 417.9)">VCC</text>
<text x="155.9" y="422.4" transform="rotate(-90 155.9 422.4)">1</text>
<text x="159.4" y="422.4" transform="rotate(-90 159.4 422.4)">2</text>
<text x="163.1" y="422.3" transform="rotate(-90 163.1 422.3)">3</text>
<text x="166.6" y="422.4" transform="rotate(-90 166.6 422.4)">4</text>
<text x="170" y="422.4" transform="rotate(-90 170 422.4)">5</text>
<text x="173.6" y="422.4" transform="rotate(-90 173.6 422.4)">6</text>
<text x="214.1" y="437.7">X</text>
<text x="230.4" y="437.7">ACC</text>
<text x="214.3" y="443">Y</text>
<text x="218.7" y="439.1">1</text>
<text x="225.9" y="439.1">1</text>
<text x="230.4" y="443">NC</text>
<text x="214.1" y="448.3">Z</text>
<text x="218.7" y="449.7">3</text>
<text x="218.7" y="444.4">2</text>
<text x="225.9" y="449.7">3</text>
<text x="225.9" y="444.4">2</text>
<text x="230.4" y="448.3">NC</text>
<text x="212.8" y="453.6">St</text>
<text x="218.7" y="455">4</text>
<text x="225.9" y="455">4</text>
<text x="230.4" y="453.6">St</text>
<text x="210.8" y="460.6">Vcc</text>
<text x="230.4" y="460.6">Vcc</text>
<text x="209" y="465.9">GND</text>
<text x="218.7" y="467.3">6</text>
<text x="218.7" y="462">5</text>
<text x="225.9" y="467.3">6</text>
<text x="225.9" y="462">5</text>
<text x="230.4" y="465.9">GND</text>
<text x="211.8" y="473">CC</text>
<text x="230.4" y="473">CC</text>
<text x="218.7" y="474.4">7</text>
<text x="225.9" y="474.4">7</text>
</g>
<g font-size="3.2" fill="#8d2323">
<text x="474.6" y="233.1">VIN</text>
<text x="527" y="233.1">13</text>
<text x="471.1" y="236.6">5V@0</text>
<text x="483.7" y="238">5V</text>
<text x="483.7" y="234.5">VIN</text>
<text x="510.8" y="238">14(TX3)</text>
<text x="519.8" y="234.5">13</text>
<text x="527" y="236.6">14</text>
<text x="471.1" y="240.1">5V@1</text>
<text x="471.1" y="243.7">5V@2</text>
<text x="483.7" y="241.5">5V</text>
<text x="483.7" y="245.1">5V</text>
<text x="510.6" y="241.5">15(RX3)</text>
<text x="510.8" y="245.1">16(TX2)</text>
<text x="527" y="243.7">16</text>
<text x="527" y="240.1">15</text>
<text x="472.3" y="250.7">AREF</text>
<text x="473.1" y="247.2">3.3V</text>
<text x="483.7" y="248.6">3.3V</text>
<text x="510.6" y="248.6">17(RX2)</text>
<text x="527" y="247.2">17</text>
<text x="527" y="250.7">18</text>
<text x="470.1" y="254.2">RESET</text>
<text x="476.3" y="257.8">A0</text>
<text x="483.7" y="255.7">RESET</text>
<text x="483.7" y="252.1">AREF</text>
<text x="510.6" y="255.7">19(RX1)</text>
<text x="510.8" y="252.1">18(TX1)</text>
<text x="527" y="257.8">20</text>
<text x="527" y="254.2">19</text>
<text x="476.3" y="261.3">A1</text>
<text x="483.7" y="259.2">A0(RX0)</text>
<text x="483.7" y="262.7">A1(TX0)</text>
<text x="510.2" y="259.2">20(SDA)</text>
<text x="510.8" y="262.7">21(SCL)</text>
<text x="527" y="261.3">21</text>
<text x="476.3" y="264.8">A2</text>
<text x="476.3" y="268.4">A3</text>
<text x="483.7" y="266.2">A2</text>
<text x="483.7" y="269.8">A3</text>
<text x="519.8" y="266.2">22</text>
<text x="519.8" y="269.8">23</text>
<text x="527" y="264.8">22</text>
<text x="527" y="268.4">23</text>
<text x="476.3" y="271.9">A4</text>
<text x="476.3" y="275.4">A5</text>
<text x="483.7" y="273.3">A4</text>
<text x="519.8" y="273.3">24</text>
<text x="527" y="271.9">24</text>
<text x="527" y="275.4">25</text>
<text x="476.3" y="278.9">A6</text>
<text x="483.7" y="276.8">A5</text>
<text x="483.7" y="280.4">A6</text>
<text x="519.8" y="276.8">25</text>
<text x="519.8" y="280.4">26</text>
<text x="527" y="278.9">26</text>
<text x="476.3" y="282.5">A7</text>
<text x="476.3" y="286">A8</text>
<text x="483.7" y="283.9">A7</text>
<text x="483.7" y="287.4">A8</text>
<text x="519.8" y="283.9">27</text>
<text x="519.8" y="287.4">28</text>
<text x="527" y="282.5">27</text>
<text x="527" y="286">28</text>
<text x="474.3" y="293.1">A10</text>
<text x="476.3" y="289.5">A9</text>
<text x="483.7" y="290.9">A9</text>
<text x="519.8" y="290.9">29</text>
<text x="527" y="289.5">29</text>
<text x="527" y="293.1">30</text>
<text x="474.3" y="296.6">A11</text>
<text x="483.7" y="294.5">A10</text>
<text x="483.7" y="298">A11</text>
<text x="519.8" y="294.5">30</text>
<text x="519.8" y="298">31</text>
<text x="527" y="296.6">31</text>
<text x="474.3" y="300.1">A12</text>
<text x="474.3" y="303.6">A13</text>
<text x="483.7" y="301.5">A12</text>
<text x="483.7" y="305">A13</text>
<text x="519.8" y="301.5">32</text>
<text x="519.8" y="305">33</text>
<text x="527" y="300.1">32</text>
<text x="527" y="303.6">33</text>
<text x="474.3" y="307.2">A14</text>
<text x="474.3" y="310.7">A15</text>
<text x="483.7" y="308.6">A14</text>
<text x="519.8" y="308.6">34</text>
<text x="527" y="307.2">34</text>
<text x="527" y="310.7">35</text>
<text x="478.5" y="317.7">1</text>
<text x="478.5" y="314.2">0</text>
<text x="483.7" y="312.1">A15</text>
<text x="483.7" y="315.6">0(RX0)</text>
<text x="519.8" y="312.1">35</text>
<text x="519.8" y="315.6">36</text>
<text x="527" y="314.2">36</text>
<text x="527" y="317.7">37</text>
<text x="478.5" y="321.3">2</text>
<text x="483.7" y="319.2">1(TX0)</text>
<text x="483.7" y="322.7">2</text>
<text x="519.8" y="319.2">37</text>
<text x="519.8" y="322.7">38</text>
<text x="527" y="321.3">38</text>
<text x="478.5" y="324.8">3</text>
<text x="478.5" y="328.3">4</text>
<text x="483.7" y="326.2">3</text>
<text x="483.7" y="329.7">4</text>
<text x="519.8" y="329.7">40</text>
<text x="519.8" y="326.2">39</text>
<text x="527" y="328.3">40</text>
<text x="527" y="324.8">39</text>
<text x="478.5" y="331.9">5</text>
<text x="478.5" y="335.4">6</text>
<text x="483.7" y="333.3">5</text>
<text x="519.8" y="333.3">41</text>
<text x="527" y="331.9">41</text>
<text x="527" y="335.4">42</text>
<text x="478.5" y="338.9">7</text>
<text x="483.7" y="336.8">6</text>
<text x="483.7" y="340.3">7</text>
<text x="519.8" y="336.8">42</text>
<text x="519.8" y="340.3">43</text>
<text x="527" y="338.9">43</text>
<text x="478.5" y="342.4">8</text>
<text x="478.5" y="346">9</text>
<text x="483.7" y="343.9">8</text>
<text x="483.7" y="347.4">9</text>
<text x="519.8" y="343.9">44</text>
<text x="519.8" y="347.4">45</text>
<text x="527" y="342.4">44</text>
<text x="527" y="346">45</text>
<text x="476.5" y="349.5">10</text>
<text x="476.5" y="353">11</text>
<text x="483.7" y="350.9">10</text>
<text x="519.8" y="350.9">46</text>
<text x="527" y="349.5">46</text>
<text x="527" y="353">47</text>
<text x="476.5" y="356.6">12</text>
<text x="483.7" y="354.4">11</text>
<text x="483.7" y="358">12</text>
<text x="519.8" y="354.4">47</text>
<text x="519.8" y="358">48</text>
<text x="527" y="356.6">48</text>
<text x="468" y="360.1">GND@0</text>
<text x="468" y="363.6">GND@1</text>
<text x="483.7" y="361.5">GND</text>
<text x="483.7" y="365">GND</text>
<text x="519.8" y="365">50</text>
<text x="519.8" y="361.5">49</text>
<text x="527" y="363.6">50</text>
<text x="527" y="360.1">49</text>
<text x="468" y="367.1">GND@2</text>
<text x="468" y="370.7">GND@3</text>
<text x="483.7" y="368.5">GND</text>
<text x="519.8" y="368.5">51</text>
<text x="527" y="370.7">52</text>
<text x="527" y="367.1">51</text>
<text x="468" y="374.2">GND@4</text>
<text x="483.7" y="375.6">GND</text>
<text x="483.7" y="372.1">GND</text>
<text x="519.8" y="375.6">53</text>
<text x="519.8" y="372.1">52</text>
<text x="527" y="374.2">53</text>
<text x="437.9" y="432.4">4</text>
<text x="443.1" y="433.8">VCC</text>
<text x="462.4" y="437.3">OUT</text>
<text x="472.4" y="435.9">5</text>
<text x="437.9" y="439.5">2</text>
<text x="443.1" y="440.9">GND</text>
</g>
</svg>
